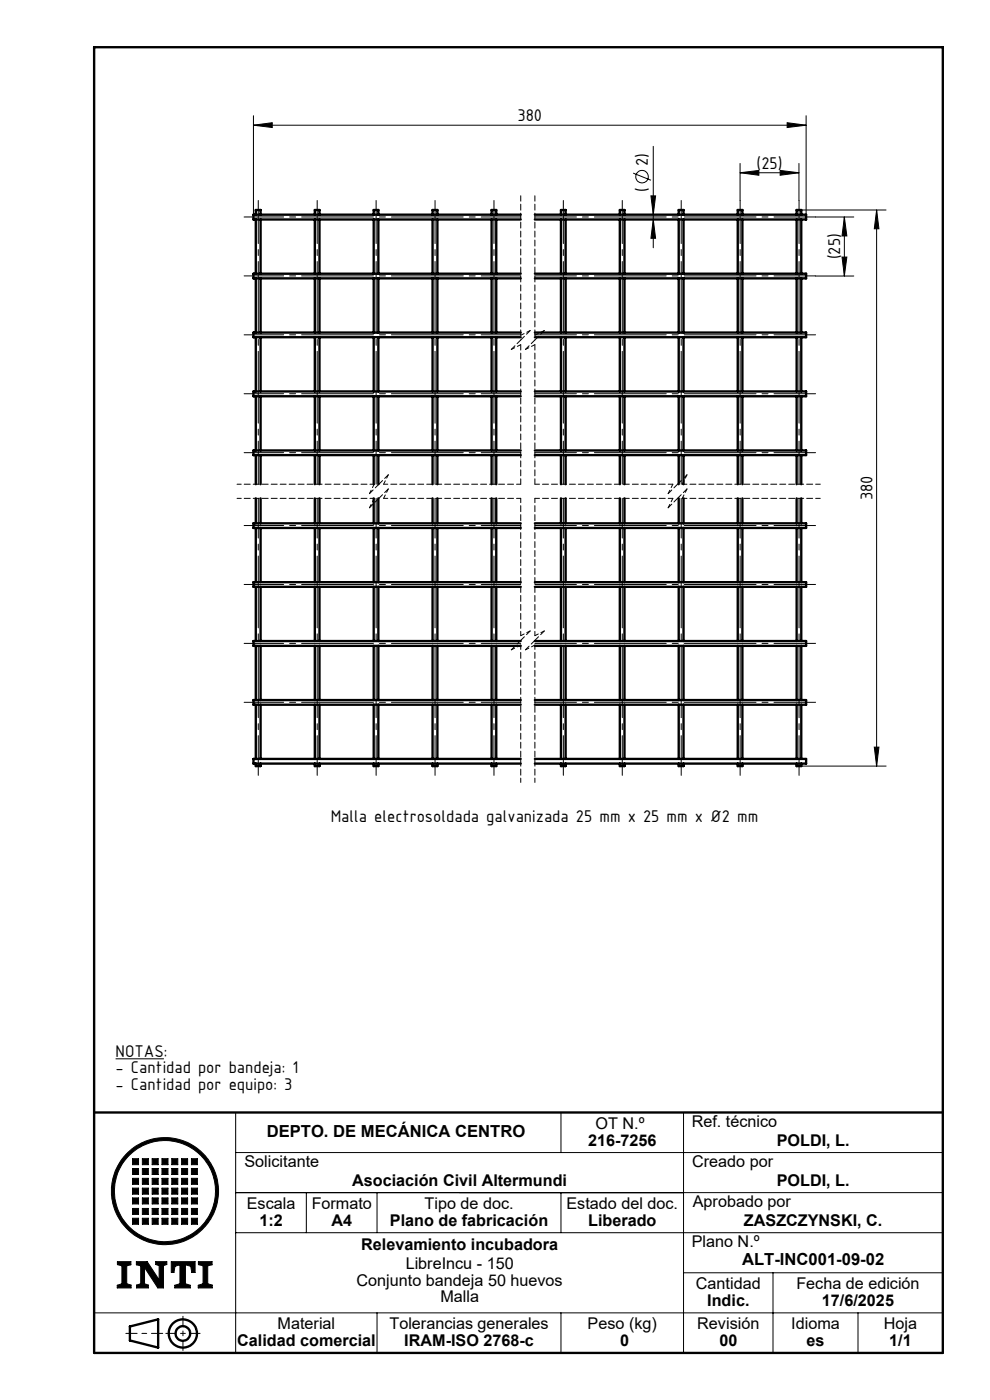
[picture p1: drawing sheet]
<svg xmlns="http://www.w3.org/2000/svg" width="210mm" height="297mm" viewBox="0 0 210 297" stroke-linecap="round" stroke-linejoin="round" font-family="sans-serif">
<g fill="none" stroke="#000" stroke-width=".21">
<path d="M53.8 26.6l3.9-.6v1.1zM53.8 24.5v21M53.8 26.6h117.2M134.3 36.7l3.8 1.5M138.6 31v21.6M157 36.7l4-.5v1zM157 34.7v7.8M157 36.7h12.5M165.5 36.2l4 .5-4 .5zM167 26l4 .6-4 .5zM169.5 34.7v7.8M171 24.5v21"/>
<path d="M138.1 41.6h1l-.5 3.9zM138.6 46.6l.5 3.9h-1zM170 44.6h18M173 46h8.1M173 58.6h8.1M178.6 54.5h1l-.5 4.1zM179.1 46v12.6M179.1 46l.5 4.1h-1zM185.9 44.6l.5 3.9h-.9zM185.9 44.6v117.9M185.5 158.5h.9l-.5 4zM170 162.5h18"/>
<path d="M20 236v51M24.5 224.6h10.3M50 236v51M119 236v8.5M149.2 236h-4.2v51M28.1 245.8h1.3v1.3h-1.3zM28.1 247.9h1.3v1.3h-1.3zM28.1 250h1.3v1.2h-1.3zM28.1 252.1h1.3v1.2h-1.3zM28.1 254.1h1.3v1.3h-1.3zM28.1 256.4h1.3v1.2h-1.3zM28.1 258.4h1.3v1.3h-1.3z"/>
<path d="M30.2 245.8h1.3v1.3h-1.3zM30.2 247.9h1.3v1.3h-1.3zM30.2 250h1.3v1.2h-1.3zM30.2 252.1h1.3v1.2h-1.3zM30.2 254.1h1.3v1.3h-1.3zM30.2 256.4h1.3v1.2h-1.3zM30.2 258.4h1.3v1.3h-1.3zM32.3 245.8h1.2v1.3h-1.2zM32.3 247.9h1.2v1.3h-1.2zM32.3 250h1.2v1.2h-1.2zM32.3 252.1h1.2v1.2h-1.2zM32.3 254.1h1.2v1.3h-1.2z"/>
<path d="M32.3 256.4h1.2v1.2h-1.2zM32.3 258.4h1.2v1.3h-1.2zM34.4 245.8h1.2v1.3h-1.2zM34.4 247.9h1.2v1.3h-1.2zM34.4 250h1.2v1.2h-1.2zM34.4 252.1h1.2v1.2h-1.2zM34.4 254.1h1.2v1.3h-1.2zM34.4 256.4h1.2v1.2h-1.2zM34.4 258.4h1.2v1.3h-1.2zM36.4 245.8h1.3v1.3h-1.3zM36.4 247.9h1.3v1.3h-1.3zM36.4 250h1.3v1.2h-1.3z"/>
<path d="M36.4 252.1h1.3v1.2h-1.3zM36.4 254.1h1.3v1.3h-1.3zM36.4 256.4h1.3v1.2h-1.3zM36.4 258.4h1.3v1.3h-1.3zM38.5 245.8h1.3v1.3h-1.3zM38.5 247.9h1.3v1.3h-1.3zM38.5 250h1.3v1.2h-1.3zM38.5 252.1h1.3v1.2h-1.3zM38.5 254.1h1.3v1.3h-1.3zM38.5 256.4h1.3v1.2h-1.3zM38.5 258.4h1.3v1.3h-1.3zM40.6 245.8h1.3v1.3h-1.3z"/>
<path d="M40.6 247.9h1.3v1.3h-1.3zM40.6 250h1.3v1.2h-1.3zM40.6 252.1h1.3v1.2h-1.3zM40.6 254.1h1.3v1.3h-1.3zM40.6 256.4h1.3v1.2h-1.3zM40.6 258.4h1.3v1.3h-1.3zM50 253h150M50 244.5h150M65 253v8.5M80 253v8.5M119 253v8.5M20 278.5h180"/>
<path d="M24.9 267.6h2.9v.7l-.9 .2v3.8l.9 .3v.6h-2.9v-.5l1-.4v-3.8l-1-.2zM28.9 267.6h2.3l2.6 3.9v-3l-.8-.3v-.6h2.4v.6l-.7 .3v4.7h-1.2l-2.8-4.3v3.4l.8 .3v.6h-2.5v-.6l.8-.3v-3.8l-.9-.2zM36.3 267.6h5.1v2.3h-.7l-.2-1.3-1.2-.3v4l1.1 .4v.5h-3.3v-.5l1.1-.4v-4l-1.1 .3-.2 1.3h-.6zM42.1 267.6h2.9v.7l-.9 .2v3.8l.9 .3v.6h-2.9v-.5l1-.4v-3.8l-1-.2zM50 261.5h150M80 278.5v8.5M119 278.5v8.5M145 270h55M164 270v17M182 278.5v8.5"/>
<circle cx="136.2" cy="37.5" r="1.32"/>
<circle cx="35" cy="252.7" r="11.4"/>
<circle cx="35" cy="252.7" r="10.7"/>
</g>
<g fill="none" stroke="#000" stroke-width=".5">
<path d="M20 10h180v277h-180zM54.3 45.5v-.9h1v.9M54.3 46.6v11.5M54.3 59.1v11.5M55.3 46.6v11.5M55.3 59.1v11.5M66.8 45.5v-.9h1v.9M66.8 46.6v11.5M66.8 59.1v11.5M67.8 46.6v11.5M67.8 59.1v11.5M79.3 45.5v-.9h1v.9"/>
<path d="M79.3 46.6v11.5M79.3 59.1v11.5M80.3 46.6v11.5M80.3 59.1v11.5M91.8 45.5v-.9h1v.9M91.8 46.6v11.5M91.8 59.1v11.5M92.8 46.6v11.5M92.8 59.1v11.5M104.3 45.5v-.9h1v.9M104.3 46.6v11.5M104.3 59.1v11.5"/>
<path d="M105.3 46.6v11.5M105.3 59.1v11.5M110.5 45.5h-56.7v1.1h56.7M110.5 58.1h-56.7v1h56.7M113.5 45.5h57.5v1.1h-57.5M113.5 58.1h57.5v1h-57.5M119 45.5v-.9h1v.9M119 46.6v11.5M119 59.1v11.5M120 46.6v11.5M120 59.1v11.5M131.5 45.5v-.9h1v.9"/>
<path d="M131.5 46.6v11.5M131.5 59.1v11.5M132.5 46.6v11.5M132.5 59.1v11.5M144 45.5v-.9h1v.9M144 46.6v11.5M144 59.1v11.5M145 46.6v11.5M145 59.1v11.5M156.5 45.5v-.9h1v.9M156.5 46.6v11.5M156.5 59.1v11.5"/>
<path d="M157.5 46.6v11.5M157.5 59.1v11.5M169 45.5v-.9h1v.9M169 46.6v11.5M169 59.1v11.5M170 46.6v11.5M170 59.1v11.5M54.3 71.5v11.5M55.3 71.5v11.5M66.8 71.5v11.5M67.8 71.5v11.5M79.3 71.5v11.5"/>
<path d="M80.3 71.5v11.5M91.8 71.5v11.5M92.8 71.5v11.5M104.3 71.5v11.5M105.3 71.5v11.5M110.5 70.6h-56.7v.9h56.7M113.5 70.6h57.5v.9h-57.5M119 71.5v11.5M120 71.5v11.5M131.5 71.5v11.5M132.5 71.5v11.5M144 71.5v11.5"/>
<path d="M145 71.5v11.5M156.5 71.5v11.5M157.5 71.5v11.5M169 71.5v11.5M170 71.5v11.5M54.3 84.1v11.5M54.3 96.6v6.1M55.3 84.1v11.5M55.3 96.6v6.1M66.8 84.1v11.5M66.8 96.6v6.1M67.8 84.1v11.5"/>
<path d="M67.8 96.6v6.1M79.3 84.1v11.5M79.3 96.6v6.1M80.3 84.1v11.5M80.3 96.6v6.1M91.8 84.1v11.5M91.8 96.6v6.1M92.8 84.1v11.5M92.8 96.6v6.1M104.3 84.1v11.5M104.3 96.6v6.1M105.3 84.1v11.5"/>
<path d="M105.3 96.6v6.1M110.5 83h-56.7v1.1h56.7M110.5 95.6h-56.7v1h56.7M113.5 83h57.5v1.1h-57.5M113.5 95.6h57.5v1h-57.5M119 84.1v11.5M119 96.6v6.1M120 84.1v11.5M120 96.6v6.1M131.5 84.1v11.5M131.5 96.6v6.1M132.5 84.1v11.5"/>
<path d="M132.5 96.6v6.1M144 84.1v11.5M144 96.6v6.1M145 84.1v11.5M145 96.6v6.1M156.5 84.1v11.5M156.5 96.6v6.1M157.5 84.1v11.5M157.5 96.6v6.1M169 84.1v11.5M169 96.6v6.1M170 84.1v11.5"/>
<path d="M170 96.6v6.1M54.3 105.7v5.3M54.3 112v11.5M55.3 105.7v5.3M55.3 112v11.5M66.8 105.7v5.3M66.8 112v11.5M67.8 105.7v5.3M67.8 112v11.5M79.3 105.7v5.3M79.3 112v11.5M80.3 105.7v5.3"/>
<path d="M80.3 112v11.5M91.8 105.7v5.3M91.8 112v11.5M92.8 105.7v5.3M92.8 112v11.5M104.3 105.7v5.3M104.3 112v11.5M105.3 105.7v5.3M105.3 112v11.5M110.5 111h-56.7v1h56.7M113.5 111h57.5v1h-57.5M119 105.7v5.3"/>
<path d="M119 112v11.5M120 105.7v5.3M120 112v11.5M131.5 105.7v5.3M131.5 112v11.5M132.5 105.7v5.3M132.5 112v11.5M144 105.7v5.3M144 112v11.5M145 105.7v5.3M145 112v11.5M156.5 105.7v5.3"/>
<path d="M156.5 112v11.5M157.5 105.7v5.3M157.5 112v11.5M169 105.7v5.3M169 112v11.5M170 105.7v5.3M170 112v11.5M54.3 124.5v11.5M54.3 137v11.5M55.3 124.5v11.5M55.3 137v11.5M66.8 124.5v11.5"/>
<path d="M66.8 137v11.5M67.8 124.5v11.5M67.8 137v11.5M79.3 124.5v11.5M79.3 137v11.5M80.3 124.5v11.5M80.3 137v11.5M91.8 124.5v11.5M91.8 137v11.5M92.8 124.5v11.5M92.8 137v11.5M104.3 124.5v11.5"/>
<path d="M104.3 137v11.5M105.3 124.5v11.5M105.3 137v11.5M110.5 123.5h-56.7v1h56.7M110.5 136h-56.7v1h56.7M113.5 123.5h57.5v1h-57.5M113.5 136h57.5v1h-57.5M119 124.5v11.5M119 137v11.5M120 124.5v11.5M120 137v11.5M131.5 124.5v11.5"/>
<path d="M131.5 137v11.5M132.5 124.5v11.5M132.5 137v11.5M144 124.5v11.5M144 137v11.5M145 124.5v11.5M145 137v11.5M156.5 124.5v11.5M156.5 137v11.5M157.5 124.5v11.5M157.5 137v11.5M169 124.5v11.5"/>
<path d="M169 137v11.5M170 124.5v11.5M170 137v11.5M54.3 149.5v11.5M55.3 149.5v11.5M66.8 149.5v11.5M67.8 149.5v11.5M79.3 149.5v11.5M80.3 149.5v11.5M91.8 149.5v11.5M92.8 149.5v11.5M104.3 149.5v11.5"/>
<path d="M105.3 149.5v11.5M110.5 148.5h-56.7v1h56.7M113.5 148.5h57.5v1h-57.5M119 149.5v11.5M120 149.5v11.5M131.5 149.5v11.5M132.5 149.5v11.5M144 149.5v11.5M145 149.5v11.5M156.5 149.5v11.5M157.5 149.5v11.5M169 149.5v11.5"/>
<path d="M170 149.5v11.5M54.3 162v.5h1v-.5M66.8 162v.5h1v-.5M79.3 162v.5h1v-.5M91.8 162v.5h1v-.5M104.3 162v.5h1v-.5M110.5 161h-56.7v1h56.7M113.5 161h57.5v1h-57.5M119 162v.5h1v-.5M131.5 162v.5h1v-.5M144 162v.5h1v-.5M156.5 162v.5h1v-.5"/>
<path d="M169 162v.5h1v-.5M20 236h180M27.6 281.4l5.9-1.5v6l-5.9-1.5z"/>
<circle cx="38.8" cy="282.9" r="3"/>
<circle cx="38.8" cy="282.9" r="1.55"/>
</g>
<path d="M26.7 282.9h7.8" fill="none" stroke="#000" stroke-width=".21" stroke-dasharray="6.1 1 1 1" stroke-dashoffset="3.7"/>
<path d="M38.8 279.2v7.3M35.2 282.9h7.2" fill="none" stroke="#000" stroke-width=".21" stroke-dasharray="6.1 1 1 1" stroke-dashoffset="4"/>
<g fill="#000">
<path d="M24.9 267.6v.7l1 .2v3.8l-1 .4v.5h2.9v-.6l-.9-.3v-3.8l.9-.2v-.7zM36.3 267.6v2.3h.6l.2-1.3 1.1-.3v4l-1.1 .4v.5h3.3v-.5l-1.1-.4v-4l1.2 .3 .2 1.3h.7v-2.3zM42.1 267.6v.7l1 .2v3.8l-1 .4v.5h2.9v-.6l-.9-.3v-3.8l.9-.2v-.7zM28.1 258.4v1.3h1.3v-1.3zM30.2 258.4v1.3h1.3v-1.3zM32.3 258.4v1.3h1.2v-1.3zM34.4 258.4v1.3h1.2v-1.3zM36.4 258.4v1.3h1.3v-1.3zM38.5 258.4v1.3h1.3v-1.3zM40.6 258.4v1.3h1.3v-1.3zM40.6 256.4v1.2h1.3v-1.2zM40.6 254.1v1.3h1.3v-1.3zM38.5 254.1v1.3h1.3v-1.3zM38.5 256.4v1.2h1.3v-1.2zM36.4 256.4v1.2h1.3v-1.2zM36.4 254.1v1.3h1.3v-1.3zM34.4 254.1v1.3h1.2v-1.3zM34.4 256.4v1.2h1.2v-1.2zM32.3 256.4v1.2h1.2v-1.2zM32.3 254.1v1.3h1.2v-1.3zM30.2 254.1v1.3h1.3v-1.3zM30.2 256.4v1.2h1.3v-1.2zM28.1 256.4v1.2h1.3v-1.2zM28.1 254.1v1.3h1.3v-1.3zM28.1 252.1v1.2h1.3v-1.2zM30.2 252.1v1.2h1.3v-1.2zM32.3 252.1v1.2h1.2v-1.2zM34.4 252.1v1.2h1.2v-1.2zM36.4 252.1v1.2h1.3v-1.2zM38.5 252.1v1.2h1.3v-1.2zM40.6 252.1v1.2h1.3v-1.2zM40.6 250v1.2h1.3v-1.2zM38.5 250v1.2h1.3v-1.2zM36.4 250v1.2h1.3v-1.2zM34.4 250v1.2h1.2v-1.2zM32.3 250v1.2h1.2v-1.2zM30.2 250v1.2h1.3v-1.2zM28.1 250v1.2h1.3v-1.2zM28.1 247.9v1.3h1.3v-1.3zM30.2 247.9v1.3h1.3v-1.3zM32.3 247.9v1.3h1.2v-1.3zM34.4 247.9v1.3h1.2v-1.3zM36.4 247.9v1.3h1.3v-1.3zM38.5 247.9v1.3h1.3v-1.3zM40.6 247.9v1.3h1.3v-1.3zM40.6 245.8v1.3h1.3v-1.3zM38.5 245.8v1.3h1.3v-1.3zM36.4 245.8v1.3h1.3v-1.3zM34.4 245.8v1.3h1.2v-1.3zM32.3 245.8v1.3h1.2v-1.3zM30.2 245.8v1.3h1.3v-1.3zM28.1 245.8v1.3h1.3v-1.3zM24.3 252.7a10.7 10.7 0 0 1 21.4 0 10.7 10.7 0 0 1-21.4 0zM23.6 252.7a11.4 11.4 0 0 0 22.8 0 11.4 11.4 0 0 0-22.8 0z" fill-rule="evenodd"/>
<path d="M28.9 267.6h2.3l2.6 3.9v-3l-.8-.3v-.6h2.4v.6l-.7 .3v4.7h-1.2l-2.8-4.3v3.4l.8 .3v.6h-2.5v-.6l.8-.3v-3.8l-.9-.2z" fill-rule="evenodd"/>
</g>
<path d="M54.8 164.5v-58.8M67.3 164.5v-58.8M79.8 164.5v-58.8M92.3 164.5v-58.8M104.8 164.5v-58.8M119.5 164.5v-58.8M132 164.5v-58.8M144.5 164.5v-58.8M157 164.5v-58.8M169.5 164.5v-58.8" fill="none" stroke="#000" stroke-width=".21" stroke-dasharray="15.2 1.3 1.3 1.3" stroke-dashoffset="6.8"/>
<path d="M54.8 102.7v-60.2M67.3 102.7v-60.2M79.8 102.7v-60.2M92.3 102.7v-60.2M104.8 102.7v-60.2M119.5 102.7v-60.2M132 102.7v-60.2M144.5 102.7v-60.2M157 102.7v-60.2M169.5 102.7v-60.2" fill="none" stroke="#000" stroke-width=".21" stroke-dasharray="15.2 1.3 1.3 1.3" stroke-dashoffset="6.1"/>
<path d="M173 46h-59.5M173 58.5h-59.5M173 71h-59.5M173 83.5h-59.5M173 96h-59.5M173 111.5h-59.5M173 124h-59.5M173 136.5h-59.5M173 149h-59.5" fill="none" stroke="#000" stroke-width=".21" stroke-dasharray="15.2 1.3 1.3 1.3" stroke-dashoffset="6.4"/>
<path d="M110.5 46h-58.7M110.5 58.5h-58.7M110.5 71h-58.7M110.5 83.5h-58.7M110.5 96h-58.7M110.5 111.5h-58.7M110.5 124h-58.7M110.5 136.5h-58.7M110.5 149h-58.7" fill="none" stroke="#000" stroke-width=".21" stroke-dasharray="15.2 1.3 1.3 1.3" stroke-dashoffset="6.9"/>
<path d="M110.5 41.5v29.6M113.5 41.5v29.6M110.5 73.1v29.6M113.5 73.1v29.6" fill="none" stroke="#000" stroke-width=".21" stroke-dasharray="1.3 .6" stroke-dashoffset=".1"/>
<g fill="none" stroke="#000" stroke-width=".21" stroke-dasharray="1.3 .6" stroke-dashoffset=".5">
<path d="M108.5 74.1l2-1M110.5 71.1l2-1M111.5 74.1l2-1M113.5 71.1l2-1M78.4 107.7l1-2M78.4 104.7l1-2M81.4 105.7l1-2M81.4 102.7l1-2M141.7 107.7l1-2M141.7 104.7l1-2M144.7 105.7l1-2M144.7 102.7l1-2"/>
<path d="M108.5 137.9l2-1M110.5 134.9l2-1M111.5 137.9l2-1M113.5 134.9l2-1"/>
</g>
<g fill="none" stroke="#000" stroke-width=".21" stroke-dasharray="1.3 .6" stroke-dashoffset=".2">
<path d="M110.5 72.1l-2 2M112.5 70.1l-2 2M113.5 72.1l-2 2M115.5 70.1l-2 2M80.4 105.7l-2 2M80.4 102.7l-2 2M82.4 103.7l-2 2M82.4 100.7l-2 2M143.7 105.7l-2 2M143.7 102.7l-2 2M145.7 103.7l-2 2M145.7 100.7l-2 2"/>
<path d="M110.5 135.9l-2 2M112.5 133.9l-2 2M113.5 135.9l-2 2M115.5 133.9l-2 2"/>
</g>
<path d="M79.4 105.7h-29.1M79.4 102.7h-29.1M110.5 105.7v29.2M110.5 105.7h-29.1M110.5 102.7h-29.1M113.5 105.7v29.2M110.5 136.9v29.1M113.5 136.9v29.1" fill="none" stroke="#000" stroke-width=".21" stroke-dasharray="1.3 .6" stroke-dashoffset=".4"/>
<path d="M142.7 105.7h-29.2M142.7 102.7h-29.2M174 105.7h-29.3M174 102.7h-29.3" fill="none" stroke="#000" stroke-width=".21" stroke-dasharray="1.3 .6" stroke-dashoffset=".3"/>
<g fill="#000">
<path d="M157 36.7l4-.5v1zM165.5 36.2l4 .5-4 .5z"/>
<path d="M167 26l4 .6-4 .5zM53.8 26.6l3.9-.6v1.1z"/>
<path d="M179.1 46l.5 4.1h-1zM178.6 54.5h1l-.5 4.1zM138.1 41.6h1l-.5 3.9zM138.6 46.6l.5 3.9h-1z"/>
<path d="M185.5 158.5h.9l-.5 4zM185.9 44.6l.5 3.9h-.9z"/>
</g>
<g font-size="3.9">
<text x="109.8" y="25.6">380</text>
<text x="137.4" y="35.3" transform="rotate(-90 137.4 35.3)">2)</text>
<text x="160.5" y="35.8">(25)</text>
<text x="137.4" y="40.8" transform="rotate(-90 137.4 40.8)">(</text>
<text x="178.2" y="55" transform="rotate(-90 178.2 55)">(25)</text>
<text x="185.1" y="106.1" transform="rotate(-90 185.1 106.1)">380</text>
<text x="70.1" y="174.4">Malla electrosoldada galvanizada 25 mm x 25 mm x Ø2 mm</text>
<text x="24.5" y="227.7">- Cantidad por bandeja: 1</text>
<text x="24.5" y="224.2">NOTAS:</text>
<text x="24.5" y="231.2">- Cantidad por equipo: 3</text>
</g>
<g font-size="3.5">
<text x="56.6" y="241.2">DEPTO. DE MECÁNICA CENTRO</text>
<text x="157.4" y="268.5">ALT-INC001-09-02</text>
</g>
<g font-size="3.4">
<text x="126.3" y="239.5">OT N.º</text>
<text x="146.7" y="239.1">Ref. técnico</text>
<text x="124.8" y="243">216-7256</text>
<text x="164.8" y="243">POLDI, L.</text>
<text x="51.9" y="247.5">Solicitante</text>
<text x="74.7" y="251.6">Asociación Civil Altermundi</text>
<text x="146.8" y="247.5">Creado por</text>
<text x="164.8" y="251.6">POLDI, L.</text>
<text x="52.4" y="256.5">Escala</text>
<text x="66.1" y="256.5">Formato</text>
<text x="90" y="256.5">Tipo de doc.</text>
<text x="120.2" y="256.5">Estado del doc.</text>
<text x="147" y="256">Aprobado por</text>
<text x="55" y="260">1:2</text>
<text x="70.3" y="260">A4</text>
<text x="82.7" y="260">Plano de fabricación</text>
<text x="124.8" y="260">Liberado</text>
<text x="157.8" y="260">ZASZCZYNSKI, C.</text>
<text x="76.6" y="265.1">Relevamiento incubadora</text>
<text x="86.1" y="269.3">LibreIncu - 150</text>
<text x="146.7" y="264.5">Plano N.º</text>
<text x="75.6" y="272.8">Conjunto bandeja 50 huevos</text>
<text x="147.6" y="273.5">Cantidad</text>
<text x="168.9" y="273.5">Fecha de edición</text>
<text x="58.9" y="282">Material</text>
<text x="82.6" y="282">Tolerancias generales</text>
<text x="93.4" y="276.3">Malla</text>
<text x="124.6" y="282">Peso (kg)</text>
<text x="147.9" y="282">Revisión</text>
<text x="150" y="277">Indic.</text>
<text x="167.8" y="282">Idioma</text>
<text x="174.4" y="277">17/6/2025</text>
<text x="187.5" y="282">Hoja</text>
<text x="50.3" y="285.5">Calidad comercial</text>
<text x="85.8" y="285.5">IRAM-ISO 2768-c</text>
<text x="131.5" y="285.5">0</text>
<text x="152.6" y="285.5">00</text>
<text x="171.1" y="285.5">es</text>
<text x="188.6" y="285.5">1/1</text>
</g>
</svg>
